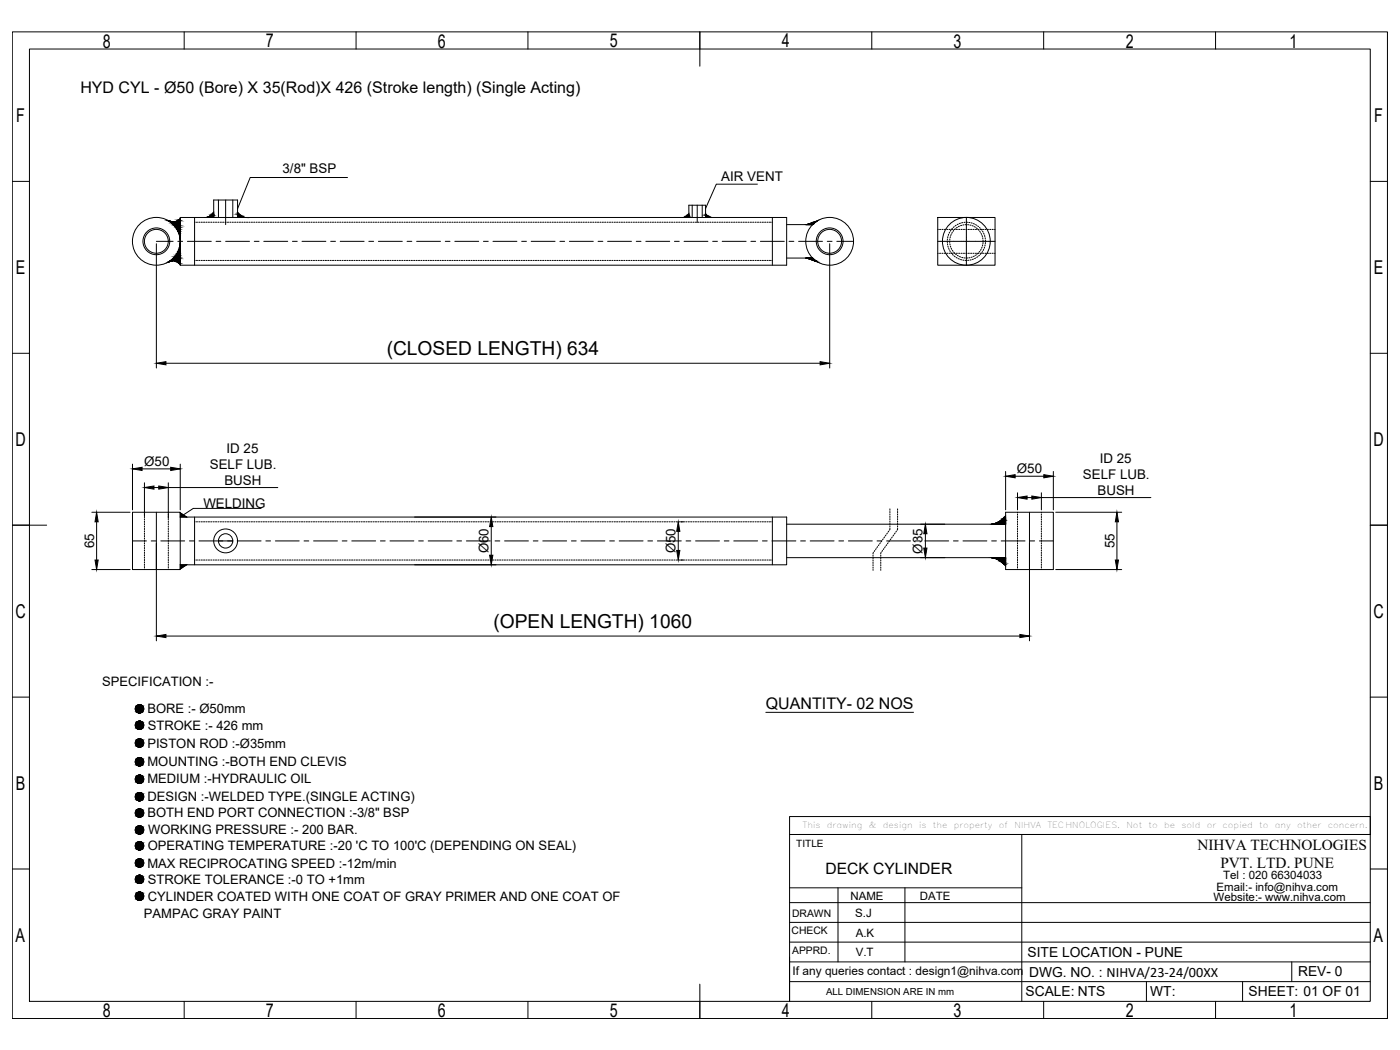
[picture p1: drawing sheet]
<svg xmlns="http://www.w3.org/2000/svg" width="1219mm" height="914mm" viewBox="0 0 1219 914" stroke-linecap="round" stroke-linejoin="round" font-family="sans-serif">
<!-- layer: 0 -->
<g fill="none" stroke="#000" stroke-width=".87">
<path d="M11 28h1197v859h-1197zM160 28v15M310 28v15M460 28v15M609 28v30M759 28v15M909 28v15M1059 28v15M26 43h1167v829h-1167zM11 158h15M303 155h-85l-11 27M1193 158h15"/>
<path d="M190 174v15M196 174v22M203 174v15M603 179v10M607 179v15M612 179v10M660 160h-36l-10 22M157 190l-2 2a8 8 0 0 1-9 0M157 189h528v42h-528zM169 189v42M169 194h1M171 194h1"/>
<path d="M173 194h1M175 194h1M177 194h1M179 194h1M181 194h1M184 194h1M186 194h1M186 185l-3 3-3 1M186 189v-15h21v15M188 194h1M190 194h1M192 194h1"/>
<path d="M194 194h1M196 194h1M198 194h1M200 194h1M202 194h1M204 194h1M206 194h1M207 185l3 3 3 1M208 194h1M211 194h1M213 194h1M215 194h1"/>
<path d="M217 194h1M219 194h1M221 194h1M223 194h1M225 194h1M227 194h1M229 194h1M231 194h1M233 194h1M235 194h2M238 194h1M240 194h1"/>
<path d="M242 194h1M244 194h1M246 194h1M248 194h1M250 194h1M252 194h1M254 194h1M256 194h1M258 194h1M260 194h1M262 194h2M265 194h1"/>
<path d="M267 194h1M269 194h1M271 194h1M273 194h1M275 194h1M277 194h1M279 194h1M281 194h1M283 194h1M285 194h1M287 194h1M290 194h1"/>
<path d="M292 194h1M294 194h1M296 194h1M298 194h1M300 194h1M302 194h1M304 194h1M306 194h1M308 194h1M310 194h1M312 194h1M314 194h1"/>
<path d="M317 194h1M319 194h1M321 194h1M323 194h1M325 194h1M327 194h1M329 194h1M331 194h1M333 194h1M335 194h1M337 194h1M339 194h1"/>
<path d="M341 194h2M344 194h1M346 194h1M348 194h1M350 194h1M352 194h1M354 194h1M356 194h1M358 194h1M360 194h1M362 194h1M364 194h1"/>
<path d="M366 194h1M369 194h1M371 194h1M373 194h1M375 194h1M377 194h1M379 194h1M381 194h1M383 194h1M385 194h1M387 194h1M389 194h1"/>
<path d="M391 194h1M393 194h2M396 194h1M398 194h1M400 194h1M402 194h1M404 194h1M406 194h1M408 194h1M410 194h1M412 194h1M414 194h1"/>
<path d="M416 194h1M418 194h1M421 194h1M423 194h1M425 194h1M427 194h1M429 194h1M431 194h1M433 194h1M435 194h1M437 194h1M439 194h1"/>
<path d="M441 194h1M443 194h1M445 194h2M448 194h1M450 194h1M452 194h1M454 194h1M456 194h1M458 194h1M460 194h1M462 194h1M464 194h1"/>
<path d="M466 194h1M468 194h1M470 194h1M473 194h1M475 194h1M477 194h1M479 194h1M481 194h1M483 194h1M485 194h1M487 194h1M489 194h1"/>
<path d="M491 194h1M493 194h1M495 194h1M497 194h1M500 194h1M502 194h1M504 194h1M506 194h1M508 194h1M510 194h1M512 194h1M514 194h1"/>
<path d="M516 194h1M518 194h1M520 194h1M522 194h1M524 194h2M527 194h1M529 194h1M531 194h1M533 194h1M535 194h1M537 194h1M539 194h1"/>
<path d="M541 194h1M543 194h1M545 194h1M547 194h1M549 194h1M552 194h1M554 194h1M556 194h1M558 194h1M560 194h1M562 194h1M564 194h1"/>
<path d="M566 194h1M568 194h1M570 194h1M572 194h1M574 194h1M576 194h1M579 194h1M581 194h1M583 194h1M585 194h1M587 194h1M589 194h1"/>
<path d="M591 194h1M593 194h1M595 194h1M597 194h1M599 194h1M600 186l-2 2-3 1M600 189v-10h14v10M601 194h1M603 194h2M606 194h1M608 194h1M610 194h1"/>
<path d="M612 194h1M614 194h1M614 186l2 2 3 1M616 194h1M618 194h1M620 194h1M622 194h1M624 194h1M626 194h1M628 194h1M630 194h2M633 194h1"/>
<path d="M635 194h1M637 194h1M639 194h1M641 194h1M643 194h1M645 194h1M647 194h1M649 194h1M651 194h1M653 194h1M655 194h1M658 194h1"/>
<path d="M660 194h1M662 194h1M664 194h1M666 194h1M668 194h1M670 194h1M672 194h1M673 189v42M685 196h23M712 192l-10 4M817 189h50v42h-50zM817 200h.1"/>
<path d="M818 200h1M820 200h1M822 200h1M824 200h1M827 200h1M829 200h1M829 199v1M831 200h1M831 197l-1 1M832 199l-1 1M833 196l-1 1M833 200h1"/>
<path d="M834 198l-1 1M835 195l-1 1M835 200h1M836 197h-1M836 194l-1 1M837 200h1M837 196l-1 1M838 194h-1M839 200h1M839 196h-1M841 194h-2M841 200h1"/>
<path d="M842 196h-1M842 194h1M842 189v42M843 196h1M843 200h1M844 194h1M845 196h1M845 200h1M846 194h1M847 197h1M847 200h1M848 195h1"/>
<path d="M849 197v1M849 200h1M850 196h1M850 199h1M851 197h1M851 200h1M852 200l1 1M853 198l1 1M854 200h1M856 200h1M858 200h1M860 200h1"/>
<path d="M862 200h1M864 200h1M866 200h1M136 210h15M136 212v108M155 210h4M163 210h21M188 210h4M196 210h21M221 210h5M230 210h21M255 210h4"/>
<path d="M263 210h21M288 210h4M296 210h21M321 210h4M330 210h20M354 210h5M363 210h21M388 210h4M396 210h21M421 210h4M429 210h21M454 210h4"/>
<path d="M463 210h20M488 210h4M496 210h21M521 210h4M529 210h21M554 210h4M562 210h21M587 210h5M596 210h20M621 210h4M629 210h21M654 210h4"/>
<path d="M662 210h21M687 210h4M695 210h21M720 210h5M723 212v108M729 210h14M817 210h50M825 210v1M825 212v1M825 208v1M825 206v1M825 214l1 1"/>
<path d="M826 204v1M826 216l1 1M827 202v1M827 218l1 1M827 210v1M827 212v1M827 208v1M828 206l-1 1M828 214v1M828 200v1M828 220l1 1M828 204v1"/>
<path d="M828 216l1 1M829 202v1M829 218l1 1M831 201h-1M831 220v1M853 201l1 1M853 219v1M854 217v1M854 203l1 1M855 205l1 1M855 215v1M856 219l-1 1"/>
<path d="M856 201v1M856 207v1M856 213v1M856 211v1M856 209v1M857 203v1M857 217l-1 1M857 205l1 1M857 215v1M858 213v1M858 207v1M858 211v1"/>
<path d="M858 209v1M146 228l4-1h2l5 3M169 227h1M171 227h1M173 227h1M175 227h1M177 227h1M179 227h1M181 227h1M184 227h1M186 227h1M188 227h1"/>
<path d="M190 227h1M192 227h1M194 227h1M196 227h1M198 227h1M200 227h1M202 227h1M204 227h1M206 227h1M208 227h1M211 227h1M213 227h1"/>
<path d="M215 227h1M217 227h1M219 227h1M221 227h1M223 227h1M225 227h1M227 227h1M229 227h1M231 227h1M233 227h1M235 227h2M238 227h1"/>
<path d="M240 227h1M242 227h1M244 227h1M246 227h1M248 227h1M250 227h1M252 227h1M254 227h1M256 227h1M258 227h1M260 227h1M262 227h2"/>
<path d="M265 227h1M267 227h1M269 227h1M271 227h1M273 227h1M275 227h1M277 227h1M279 227h1M281 227h1M283 227h1M285 227h1M287 227h1"/>
<path d="M290 227h1M292 227h1M294 227h1M296 227h1M298 227h1M300 227h1M302 227h1M304 227h1M306 227h1M308 227h1M310 227h1M312 227h1"/>
<path d="M314 227h1M317 227h1M319 227h1M321 227h1M323 227h1M325 227h1M327 227h1M329 227h1M331 227h1M333 227h1M335 227h1M337 227h1"/>
<path d="M339 227h1M341 227h2M344 227h1M346 227h1M348 227h1M350 227h1M352 227h1M354 227h1M356 227h1M358 227h1M360 227h1M362 227h1"/>
<path d="M364 227h1M366 227h1M369 227h1M371 227h1M373 227h1M375 227h1M377 227h1M379 227h1M381 227h1M383 227h1M385 227h1M387 227h1"/>
<path d="M389 227h1M391 227h1M393 227h2M396 227h1M398 227h1M400 227h1M402 227h1M404 227h1M406 227h1M408 227h1M410 227h1M412 227h1"/>
<path d="M414 227h1M416 227h1M418 227h1M421 227h1M423 227h1M425 227h1M427 227h1M429 227h1M431 227h1M433 227h1M435 227h1M437 227h1"/>
<path d="M439 227h1M441 227h1M443 227h1M445 227h2M448 227h1M450 227h1M452 227h1M454 227h1M456 227h1M458 227h1M460 227h1M462 227h1"/>
<path d="M464 227h1M466 227h1M468 227h1M470 227h1M473 227h1M475 227h1M477 227h1M479 227h1M481 227h1M483 227h1M485 227h1M487 227h1"/>
<path d="M489 227h1M491 227h1M493 227h1M495 227h1M497 227h1M500 227h1M502 227h1M504 227h1M506 227h1M508 227h1M510 227h1M512 227h1"/>
<path d="M514 227h1M516 227h1M518 227h1M520 227h1M522 227h1M524 227h2M527 227h1M529 227h1M531 227h1M533 227h1M535 227h1M537 227h1"/>
<path d="M539 227h1M541 227h1M543 227h1M545 227h1M547 227h1M549 227h1M552 227h1M554 227h1M556 227h1M558 227h1M560 227h1M562 227h1"/>
<path d="M564 227h1M566 227h1M568 227h1M570 227h1M572 227h1M574 227h1M576 227h1M579 227h1M581 227h1M583 227h1M585 227h1M587 227h1"/>
<path d="M589 227h1M591 227h1M593 227h1M595 227h1M597 227h1M599 227h1M601 227h1M603 227h2M606 227h1M608 227h1M610 227h1M612 227h1"/>
<path d="M614 227h1M616 227h1M618 227h1M620 227h1M622 227h1M624 227h1M626 227h1M628 227h1M630 227h2M633 227h1M635 227h1M637 227h1"/>
<path d="M639 227h1M641 227h1M643 227h1M645 227h1M647 227h1M649 227h1M651 227h1M653 227h1M655 227h1M658 227h1M660 227h1M662 227h1"/>
<path d="M664 227h1M666 227h1M668 227h1M670 227h1M672 227h1M685 225h23M702 225l10 3M817 221h.1M818 221h1M820 221h1M822 221h1M824 221h1"/>
<path d="M827 221h1M829 221h1M829 222h1M831 221h1M831 223l1 1M832 221l1 1M833 224l1 1M833 221h1M834 222l1 1M835 225l1 1M835 221h1M836 223l1 1"/>
<path d="M836 226h1M837 221h1M838 224h1M838 227h2M839 221h1M840 225h1M841 227h1M841 221h1M843 225h-1M843 221h1M844 227h-1M845 224l-1 1"/>
<path d="M845 221h1M846 226l-1 1M847 224h-1M847 221h1M848 226h-1M849 223h-1M849 221h1M850 225h-1M850 222h-1M851 224h.1M851 221h1M852 220l-1 1"/>
<path d="M853 222l-1 1M854 221h1M854 221v1M856 221h1M858 221h1M860 221h1M862 221h1M864 221h1M866 221h1M11 308h15M145 316h569M1193 308h15"/>
<path d="M115 404v40M124 408h25M157 404v40M876 411v33M884 415h25M917 411v33M126 420v29M134 425h4M147 420v31M147 425h95M886 429v15M894 433h5"/>
<path d="M907 429v15M907 433h95M11 457h30M80 446h33M84 454v34M126 450v1M126 452v1M126 454v1M126 456v1M126 458v1M136 446v112M147 452v1"/>
<path d="M147 454v1M147 456v1M147 458v1M157 450h528v42h-528M157 450v-4h-42v50h42v-4M157 450v42M157 447l6 3M169 450v42M169 454h1M171 454h1M173 454h1M175 454h1"/>
<path d="M177 454h1M179 454h1M181 454h1M184 454h1M186 454h1M188 454h1M190 454h1M192 454h1M194 454h1M196 454h1M198 454h1M200 454h1"/>
<path d="M202 454h1M204 454h1M206 454h1M208 454h1M211 454h1M213 454h1M215 454h1M217 454h1M219 454h1M221 454h1M223 454h1M225 454h1"/>
<path d="M227 454h1M227 443h-59l-8 5M229 454h1M231 454h1M233 454h1M235 454h2M238 454h1M240 454h1M242 454h1M244 454h1M246 454h1M248 454h1"/>
<path d="M250 454h1M252 454h1M254 454h1M256 454h1M258 454h1M260 454h1M262 454h2M265 454h1M267 454h1M269 454h1M271 454h1M273 454h1"/>
<path d="M275 454h1M277 454h1M279 454h1M281 454h1M283 454h1M285 454h1M287 454h1M290 454h1M292 454h1M294 454h1M296 454h1M298 454h1"/>
<path d="M300 454h1M302 454h1M304 454h1M306 454h1M308 454h1M310 454h1M312 454h1M314 454h1M317 454h1M319 454h1M321 454h1M323 454h1"/>
<path d="M325 454h1M327 454h1M329 454h1M331 454h1M333 454h1M335 454h1M337 454h1M339 454h1M341 454h2M344 454h1M346 454h1M348 454h1"/>
<path d="M350 454h1M352 454h1M354 454h1M356 454h1M358 454h1M360 454h1M362 454h1M364 454h1M366 454h1M369 454h1M371 454h1M373 454h1"/>
<path d="M375 454h1M377 454h1M379 454h1M381 454h1M383 454h1M385 454h1M387 454h1M389 454h1M391 454h1M393 454h2M396 454h1M398 454h1"/>
<path d="M400 454h1M402 454h1M404 454h1M406 454h1M408 454h1M410 454h1M412 454h1M414 454h1M416 454h1M418 454h1M421 454h1M423 454h1"/>
<path d="M425 454h1M427 454h1M428 459v25M429 454h1M431 454h1M433 454h1M435 454h1M437 454h1M439 454h1M441 454h1M443 454h1M445 454h2"/>
<path d="M448 454h1M450 454h1M452 454h1M454 454h1M456 454h1M458 454h1M460 454h1M462 454h1M464 454h1M466 454h1M468 454h1M470 454h1"/>
<path d="M473 454h1M475 454h1M477 454h1M479 454h1M481 454h1M483 454h1M485 454h1M487 454h1M489 454h1M491 454h1M493 454h1M495 454h1"/>
<path d="M497 454h1M500 454h1M502 454h1M504 454h1M506 454h1M508 454h1M510 454h1M512 454h1M514 454h1M516 454h1M518 454h1M520 454h1"/>
<path d="M522 454h1M524 454h2M527 454h1M529 454h1M531 454h1M533 454h1M535 454h1M537 454h1M539 454h1M541 454h1M543 454h1M545 454h1"/>
<path d="M547 454h1M549 454h1M552 454h1M554 454h1M556 454h1M558 454h1M560 454h1M562 454h1M564 454h1M566 454h1M568 454h1M570 454h1"/>
<path d="M572 454h1M574 454h1M576 454h1M579 454h1M581 454h1M583 454h1M585 454h1M587 454h1M589 454h1M591 454h1M593 454h2M595 454h1"/>
<path d="M597 454h1M599 454h1M601 454h1M603 454h2M606 454h1M608 454h1M610 454h1M612 454h1M614 454h1M616 454h1M618 454h1M620 454h1"/>
<path d="M622 454h1M624 454h1M626 454h1M628 454h1M630 454h2M633 454h1M635 454h1M637 454h1M639 454h1M641 454h1M643 454h1M645 454h1"/>
<path d="M647 454h1M649 454h1M651 454h1M653 454h1M655 454h1M658 454h1M660 454h1M662 454h1M664 454h1M666 454h1M668 454h1M670 454h1"/>
<path d="M672 454h1M673 450v42M685 457h191M775 460v2M775 443v1M775 445v1M775 447v2M775 450v1M775 452v1M775 454v1M775 456v1M775 458v1"/>
<path d="M782 460l-1 2M782 443v1M782 445v1M782 447v2M782 450v1M782 452v1M782 454v1M782 456v1M782 458v1M876 446h41v50h-41zM876 449l-6 5-3 2-4 1M886 446v1"/>
<path d="M886 448v1M886 450v1M886 452v1M886 454v1M886 456v1M886 458v1M897 446v112M907 446v1M907 448v1M907 450v1M907 452v1M907 454v1"/>
<path d="M907 456v1M907 458v1M919 446h58M973 454v34M1193 457h15M115 471h13M126 460v1M126 462v1M126 464v1M126 466v1M126 468v2M126 471v1"/>
<path d="M126 473v1M126 475v1M126 477v1M126 479v1M132 471h4M140 471h21M147 460v1M147 462v1M147 464v1M147 466v1M147 468v2M147 471v1"/>
<path d="M147 473v1M147 475v1M147 477v1M147 479v1M165 471h4M173 471h30M207 471h20M232 471h4M240 471h21M265 471h4M273 471h21M298 471h4"/>
<path d="M306 471h21M331 471h4M340 471h20M365 471h4M373 471h21M398 471h4M406 471h21M431 471h4M439 471h21M464 471h5M473 471h20M498 471h4"/>
<path d="M506 471h21M531 471h4M539 471h21M564 471h4M573 471h20M591 463v16M597 471h5M606 471h21M631 471h4M639 471h21M664 471h4M672 471h21"/>
<path d="M697 471h4M706 471h20M730 471h5M739 471h21M762 479l-1 1M763 478l-1 1M764 471h4M764 476v1M765 474v1M767 473l-1 1M768 471l-1 1M769 479l-1 1"/>
<path d="M769 469v1M770 478l-1 1M770 468h.1M771 476l-1 1M772 466l-1 1M772 471h21M772 474v1M773 464l-1 1M773 473v1M774 463h-1M775 471l-1 1M776 469l-1 1"/>
<path d="M777 468h-1M778 466v1M780 464l-1 1M781 463h-1M797 471h4M805 471h21M806 465v12M830 471h4M839 471h20M864 471h4M872 471h21M886 460v1"/>
<path d="M886 462v1M886 464v1M886 466v1M886 468v2M886 471v1M886 473v1M886 475v1M886 477v1M886 479v1M897 471h4M905 471h12M907 460v1"/>
<path d="M907 462v1M907 464v1M907 466v1M907 468v2M907 471v1M907 473v1M907 475v1M907 477v1M907 479v1M80 496h33M126 481v1M126 483v1"/>
<path d="M126 485v1M126 487v1M126 489v1M126 491v1M126 493v1M126 495v1M147 481v1M147 483v1M147 485v1M147 487v1M147 489v1M147 491v1"/>
<path d="M147 493v1M147 495v1M163 492l-6 3M169 488h1M171 488h1M173 488h1M175 488h1M177 488h1M179 488h1M181 488h1M184 488h1M186 488h1"/>
<path d="M188 488h1M190 488h1M192 488h1M194 488h1M196 488h1M198 488h1M200 488h1M202 488h1M204 488h1M206 488h1M208 488h1M211 488h1"/>
<path d="M213 488h1M215 488h1M217 488h1M219 488h1M221 488h1M223 488h1M225 488h1M227 488h1M229 488h1M231 488h1M233 488h1M235 488h2"/>
<path d="M238 488h1M240 488h1M242 488h1M244 488h1M246 488h1M248 488h1M250 488h1M252 488h1M254 488h1M256 488h1M258 488h1M260 488h1"/>
<path d="M262 488h2M265 488h1M267 488h1M269 488h1M271 488h1M273 488h1M275 488h1M277 488h1M279 488h1M281 488h1M283 488h1M285 488h1"/>
<path d="M287 488h1M290 488h1M292 488h1M294 488h1M296 488h1M298 488h1M300 488h1M302 488h1M304 488h1M306 488h1M308 488h1M310 488h1"/>
<path d="M312 488h1M314 488h1M317 488h1M319 488h1M321 488h1M323 488h1M325 488h1M327 488h1M329 488h1M331 488h1M333 488h1M335 488h1"/>
<path d="M337 488h1M339 488h1M341 488h2M344 488h1M346 488h1M348 488h1M350 488h1M352 488h1M354 488h1M356 488h1M358 488h1M360 488h1"/>
<path d="M361 492h71M362 488h1M364 488h1M366 488h1M369 488h1M371 488h1M373 488h1M375 488h1M377 488h1M379 488h1M381 488h1M383 488h1"/>
<path d="M385 488h1M387 488h1M389 488h1M391 488h1M393 488h2M396 488h1M398 488h1M400 488h1M402 488h1M404 488h1M406 488h1M408 488h1"/>
<path d="M410 488h1M412 488h1M414 488h1M416 488h1M418 488h1M421 488h1M423 488h1M425 488h1M427 488h1M429 488h1M431 488h1M433 488h1"/>
<path d="M435 488h1M437 488h1M439 488h1M441 488h1M443 488h1M445 488h2M448 488h1M450 488h1M452 488h1M454 488h1M456 488h1M458 488h1"/>
<path d="M460 488h1M462 488h1M464 488h1M466 488h1M468 488h1M470 488h1M473 488h1M475 488h1M477 488h1M479 488h1M481 488h1M483 488h1"/>
<path d="M485 488h1M487 488h1M489 488h1M491 488h1M493 488h1M495 488h1M497 488h1M500 488h1M502 488h1M504 488h1M506 488h1M508 488h1"/>
<path d="M510 488h1M512 488h1M514 488h1M516 488h1M518 488h1M520 488h1M522 488h1M524 488h2M527 488h1M529 488h1M531 488h1M533 488h1"/>
<path d="M535 488h1M537 488h1M539 488h1M541 488h1M543 488h1M545 488h1M547 488h1M549 488h1M552 488h1M554 488h1M556 488h1M558 488h1"/>
<path d="M560 488h1M562 488h1M564 488h1M566 488h1M568 488h1M570 488h1M572 488h1M574 488h1M576 488h1M579 488h1M581 488h1M583 488h1"/>
<path d="M585 488h1M587 488h1M589 488h1M591 488h1M593 488h2M595 488h1M597 488h1M599 488h1M601 488h1M603 488h2M606 488h1M608 488h1"/>
<path d="M610 488h1M612 488h1M614 488h1M616 488h1M618 488h1M620 488h1M622 488h1M624 488h1M626 488h1M628 488h1M630 488h2M633 488h1"/>
<path d="M635 488h1M637 488h1M639 488h1M641 488h1M643 488h1M645 488h1M647 488h1M649 488h1M651 488h1M653 488h1M655 488h1M658 488h1"/>
<path d="M660 488h1M662 488h1M664 488h1M666 488h1M668 488h1M670 488h1M672 488h1M685 486h191M760 483v1M760 486v1M760 488v1M760 490v1"/>
<path d="M760 492v1M760 494v1M760 496v1M761 481l-1 1M767 483v1M767 486v1M767 488v1M767 490v1M767 492v1M767 494v1M767 496v1M767 481v1"/>
<path d="M863 486l6 1 7 6M886 481v1M886 483v1M886 485v1M886 487v1M886 489v1M886 491v1M886 493v1M886 495v1M907 481v1M907 483v1M907 485v1"/>
<path d="M907 487v1M907 489v1M907 491v1M907 493v1M907 495v1M919 496h58M145 554h743M11 607h15M1193 607h15M667 620h129M688 711h505v16h-505zM688 727v145"/>
<path d="M696 727h497M890 727v145M11 757h15M1193 757h15M688 773h202M730 773v65M788 773v65M688 786h505M688 803h505M688 838h505M688 820h505M1125 838v17"/>
<path d="M609 857v30M688 855h505M998 855v17M1082 855v17M160 872v15M310 872v15M460 872v15M759 872v15M909 872v15M1059 872v15"/>
<circle cx="136" cy="210" r="21"/>
<circle cx="136" cy="210" r="12"/>
<circle cx="136" cy="210" r="10"/>
<circle cx="723" cy="210" r="21"/>
<circle cx="723" cy="210" r="12"/>
<circle cx="723" cy="210" r="10"/>
<circle cx="842" cy="210" r="21"/>
<circle cx="196" cy="471" r="10"/>
<circle cx="196" cy="471" r="6"/>
<circle cx="121" cy="617" r="4"/>
<circle cx="121" cy="632" r="4"/>
<circle cx="121" cy="647" r="4"/>
<circle cx="121" cy="679" r="4"/>
<circle cx="121" cy="663" r="4"/>
<circle cx="121" cy="694" r="4"/>
<circle cx="121" cy="708" r="4"/>
<circle cx="121" cy="723" r="4"/>
<circle cx="121" cy="737" r="4"/>
<circle cx="121" cy="752" r="4"/>
<circle cx="121" cy="766" r="4"/>
<circle cx="121" cy="780" r="4"/>
</g>
<g fill="#000" stroke="#000" stroke-width=".87">
<path d="M146 192h1zM152 193h5zM156 191l1-1v1zM186 185v1h-1zM207 185v1zM600 186v1zM600 187h-1zM614 186l1 1zM710 193l2-1zM157 206v2zM157 210v2zM155 229h2z"/>
<path d="M709 227h2zM136 316l9-1v3zM714 315l9 1-9 2zM115 408l9-1v3zM149 407l8 1-8 2zM876 415l8-2v3zM909 413l8 2-8 1zM126 425l8-2v3zM138 423l9 2-9 1zM886 433l8-1v3zM899 432l8 1-8 2zM84 446l1 8h-2z"/>
<path d="M157 447l6 3h-6zM428 450l1 9h-3zM876 449v2h-2zM973 446l1 8h-3zM591 454l1 9h-3zM589 479h3l-1 9zM806 457l1 8h-3zM804 477h3l-1 9zM83 488h2l-1 8zM157 492h6l-6 3zM426 484h3l-1 8zM873 490h3v2z"/>
<path d="M971 488h3l-1 8zM136 554l9-1v2zM888 553l9 1-9 1z"/>
<path d="M147 192h1zM147 192h1z"/>
<path d="M147 192l2 1zM147 192l2 1z"/>
<path d="M148 193h1zM148 193h1z"/>
<path d="M148 193h2zM148 193h2z"/>
<path d="M148 193h3zM148 193h3z"/>
<path d="M148 193h3zM148 193h3z"/>
<path d="M156 191l1 1zM155 192l1-1 1 1z"/>
<path d="M155 192h2zM155 192h2z"/>
<path d="M155 192l2 1zM154 193h3z"/>
<path d="M154 193h3zM153 193h4z"/>
<path d="M153 193h4zM153 193h4z"/>
<path d="M153 193h4zM152 193h5zM151 193h6z"/>
<path d="M148 193l9 1v-1zM148 193l9 1h-8z"/>
<path d="M149 194l8 1v-1zM149 194l8 1h-6z"/>
<path d="M151 195l6 2v-2zM151 195l6 2h-5z"/>
<path d="M152 197l5 1v-1zM152 197l5 1h-4z"/>
<path d="M153 198l4 2v-2zM153 198l4 2h-3z"/>
<path d="M154 200l3 1v-1zM154 200l3 1h-2z"/>
<path d="M185 186h1zM185 186h1h-1z"/>
<path d="M185 186l1 1v-1zM184 187l1-1 1 1z"/>
<path d="M184 187l2 1v-1zM183 188l1-1 2 1z"/>
<path d="M183 188h3zM182 188h1h3z"/>
<path d="M182 188l4 1v-1zM182 189v-1l4 1z"/>
<path d="M182 189h4zM181 189h5z"/>
<path d="M181 189h5zM180 189h6z"/>
<path d="M207 186h1zM207 186h1h-1z"/>
<path d="M207 186l2 1zM207 186l2 1h-2z"/>
<path d="M207 187l3 1-1-1zM207 187l3 1h-3z"/>
<path d="M207 188h4zM207 188h4h-4z"/>
<path d="M207 188l4 1zM207 188l4 1h-4z"/>
<path d="M207 189h5zM207 189h5z"/>
<path d="M207 189h6zM207 189h6z"/>
<path d="M599 187l1 1zM599 188v-1l1 1z"/>
<path d="M599 188h1zM598 188h1h1z"/>
<path d="M598 188l2 1zM597 189h3z"/>
<path d="M597 189h3zM597 189h3z"/>
<path d="M597 189h3zM596 189h4z"/>
<path d="M596 189h4zM595 189h5z"/>
<path d="M614 187h1zM614 187h1h-1z"/>
<path d="M614 187l2 1zM614 187l2 1h-2z"/>
<path d="M614 188h2zM614 188h2h-2z"/>
<path d="M614 188l3 1zM614 188l3 1z"/>
<path d="M614 189h4zM614 189h4z"/>
<path d="M614 189h4zM614 189h4z"/>
<path d="M614 189h5zM614 189h5z"/>
<path d="M702 196h6zM702 196h6z"/>
<path d="M703 195h5zM702 196h6z"/>
<path d="M704 195h4zM703 195h5z"/>
<path d="M706 195h3zM704 195h4z"/>
<path d="M706 194h3zM706 195h3z"/>
<path d="M707 194h2zM706 194h3z"/>
<path d="M709 193v1l2-1zM707 194l2-1v1z"/>
<path d="M710 193h1zM709 193h2z"/>
<path d="M157 206v2zM157 208v2z"/>
<path d="M155 201l2 2v-2zM155 201l2 2h-1z"/>
<path d="M156 203l1 2v-2zM156 203l1 2h-1z"/>
<path d="M156 205l1 1v-1zM156 205l1 1z"/>
<path d="M157 212v2zM157 212v2z"/>
<path d="M157 214v2zM157 214v2h-1z"/>
<path d="M156 216l1 1v-1zM156 216l1 1h-1z"/>
<path d="M156 217l1 2v-2zM156 217l1 2h-2z"/>
<path d="M155 219l2 2v-2zM155 219l2 2h-3z"/>
<path d="M146 228h2zM146 228h1z"/>
<path d="M148 227h1zM147 228l1-1z"/>
<path d="M148 227h1zM148 227h1z"/>
<path d="M148 227h2zM148 227h1z"/>
<path d="M148 227h3zM148 227h2z"/>
<path d="M148 227h3zM148 227h3z"/>
<path d="M155 229h2zM156 229h1v1z"/>
<path d="M154 221l3 1v-1zM154 221l3 1h-4z"/>
<path d="M153 222l4 2v-2zM153 222l4 2h-5z"/>
<path d="M152 224l5 1v-1zM152 224l5 1h-6z"/>
<path d="M151 225l6 1v-1zM149 226l2-1 6 1z"/>
<path d="M149 226l8 1v-1zM148 227l1-1 8 1z"/>
<path d="M151 227h6zM151 227h6z"/>
<path d="M152 227h5zM152 227h5z"/>
<path d="M153 227l4 1zM153 227l4 1z"/>
<path d="M153 228h4zM153 228h4z"/>
<path d="M154 228h3zM154 228h3z"/>
<path d="M155 228l2 1v-1zM155 228l2 1z"/>
<path d="M702 225h6zM702 225h6z"/>
<path d="M702 225h6zM702 225h6z"/>
<path d="M703 225h5zM703 225h5z"/>
<path d="M704 225l5 1zM704 225l5 1z"/>
<path d="M706 226h3zM706 226h3z"/>
<path d="M706 226h3zM706 226h3z"/>
<path d="M707 226l4 1-2-1zM707 226l4 1z"/>
<path d="M709 227h2zM710 227l2 1z"/>
<path d="M874 451l2 1v-1zM873 452l1-1 2 1z"/>
<path d="M873 452l3 1v-1zM872 453l1-1 3 1z"/>
<path d="M872 453l4 1v-1zM871 454l1-1 4 1z"/>
<path d="M871 454h5zM870 454h1h5z"/>
<path d="M870 454l6 1v-1zM869 455l1-1 6 1z"/>
<path d="M869 455h7zM868 455h1h7z"/>
<path d="M868 455h8zM868 455h8z"/>
<path d="M868 455l8 1zM867 456h9z"/>
<path d="M867 456h9zM866 456h10z"/>
<path d="M866 456h10zM865 456h11z"/>
<path d="M865 456h11zM864 456h12z"/>
<path d="M864 456l12 1zM863 457h13z"/>
<path d="M873 490l1 2h2zM874 492h2v1z"/>
<path d="M863 486h13zM863 486h13z"/>
<path d="M864 486h12zM864 486h12z"/>
<path d="M865 486h11zM865 486h11z"/>
<path d="M866 486h10zM866 486h10z"/>
<path d="M867 486l9 1zM867 486l9 1z"/>
<path d="M868 487h8zM868 487h8z"/>
<path d="M868 487h8zM868 487h8z"/>
<path d="M869 487l7 1v-1zM869 487l7 1h-6z"/>
<path d="M870 488l6 1v-1zM870 488l6 1h-5z"/>
<path d="M871 489h5zM871 489h5h-4z"/>
<path d="M872 489l4 1v-1zM872 489l4 1h-3z"/>
<path d="M121 614h1zM121 614h1z"/>
<path d="M121 614h2zM120 614h3z"/>
<path d="M120 614h4zM119 614h5z"/>
<path d="M119 614l5 1zM119 614l5 1h-5z"/>
<path d="M119 615h6h-1zM119 615h6h-7z"/>
<path d="M119 620h5zM119 620h5z"/>
<path d="M118 615l7 1v-1zM118 615l7 1h-7z"/>
<path d="M118 619l6 1 1-1zM118 619l6 1h-5z"/>
<path d="M118 616l7 1v-1zM118 616l7 1h-7z"/>
<path d="M118 619h7zM118 619h7h-7z"/>
<path d="M118 617h7zM118 617h7h-7z"/>
<path d="M118 618l7 1v-1zM118 618l7 1h-7z"/>
<path d="M118 617l7 1v-1zM118 617l7 1h-7z"/>
<path d="M121 628h1zM121 628h1z"/>
<path d="M121 621h1zM121 621h1z"/>
<path d="M121 628h2zM120 628h3z"/>
<path d="M121 635h1zM121 635h1z"/>
<path d="M120 621h3zM120 621h2z"/>
<path d="M120 628l4 1zM119 629h5z"/>
<path d="M120 635h3zM120 635h2z"/>
<path d="M119 620h5zM119 620l4 1z"/>
<path d="M119 629h5zM119 629h5h-5z"/>
<path d="M119 634h5zM119 634l4 1z"/>
<path d="M119 629l6 1-1-1zM119 629l6 1h-7z"/>
<path d="M119 634h5zM119 634h5z"/>
<path d="M118 630h7zM118 630h7h-7z"/>
<path d="M118 634h6h1zM118 634h6h-5z"/>
<path d="M118 630l7 1v-1zM118 630l7 1h-7z"/>
<path d="M118 633l7 1v-1zM118 633l7 1h-7z"/>
<path d="M118 631l7 1v-1zM118 631l7 1h-7z"/>
<path d="M118 632l7 1v-1zM118 632l7 1h-7z"/>
<path d="M118 632h7zM118 632h7h-7z"/>
<path d="M121 643l1 1zM121 644h1z"/>
<path d="M121 660h1zM121 660h1z"/>
<path d="M121 644h2zM120 644h3z"/>
<path d="M121 651h1zM121 651h1z"/>
<path d="M121 660h2zM120 660h3z"/>
<path d="M120 644h4zM119 644h5z"/>
<path d="M120 650h3zM120 650l2 1z"/>
<path d="M119 644l5 1zM119 645h5z"/>
<path d="M119 650h5zM119 650h4z"/>
<path d="M119 645h6h-1zM119 645h6h-7z"/>
<path d="M119 650h5zM119 650h5z"/>
<path d="M118 645l7 1v-1zM118 645l7 1h-7z"/>
<path d="M118 649l6 1 1-1zM118 649l6 1h-5z"/>
<path d="M118 646h7zM118 646h7h-7z"/>
<path d="M118 648l7 1v-1zM118 648l7 1h-7z"/>
<path d="M118 646l7 1v-1zM118 646l7 1h-7z"/>
<path d="M118 648h7zM118 648h7h-7z"/>
<path d="M118 647l7 1v-1zM118 647l7 1h-7z"/>
<path d="M121 675h1zM121 675h1z"/>
<path d="M121 667h1zM121 667h1z"/>
<path d="M121 675h2zM120 675h3z"/>
<path d="M120 660l4 1zM119 661h5z"/>
<path d="M120 667h3zM120 667h2z"/>
<path d="M120 675l4 1zM119 676h5z"/>
<path d="M119 661h5zM119 661h5h-5z"/>
<path d="M119 666h5zM119 666l4 1z"/>
<path d="M119 676h5zM119 676h5h-5z"/>
<path d="M119 661l6 1-1-1zM119 661l6 1h-7z"/>
<path d="M119 666h5zM119 666h5z"/>
<path d="M119 676l6 1-1-1zM119 676l6 1h-7z"/>
<path d="M118 662h7zM118 662h7h-7z"/>
<path d="M118 665l6 1 1-1zM118 665l6 1h-5z"/>
<path d="M118 677h7zM118 677h7h-7z"/>
<path d="M118 662l7 1v-1zM118 662l7 1h-7z"/>
<path d="M118 665h7zM118 665h7h-7z"/>
<path d="M118 677l7 1v-1zM118 677l7 1h-7z"/>
<path d="M118 680h7zM118 680h7h-7z"/>
<path d="M118 663h7zM118 663h7h-7z"/>
<path d="M118 664l7 1v-1zM118 664l7 1h-7z"/>
<path d="M118 678l7 1v-1zM118 678l7 1h-7z"/>
<path d="M118 679l7 1v-1zM118 679l7 1h-7z"/>
<path d="M118 663l7 1v-1zM118 663l7 1h-7z"/>
<path d="M118 679h7zM118 679h7h-7z"/>
<path d="M121 690h1zM121 690h1z"/>
<path d="M121 682h1zM121 682h1z"/>
<path d="M121 690l2 1zM120 691h3z"/>
<path d="M121 697h1zM121 697h1z"/>
<path d="M120 682h3zM120 682h2z"/>
<path d="M120 691h4zM119 691h5z"/>
<path d="M120 697h3zM120 697h2z"/>
<path d="M119 682h5zM119 682h4z"/>
<path d="M119 691h5zM119 691h5z"/>
<path d="M119 697h5zM119 697h4z"/>
<path d="M119 681l5 1v-1zM119 681l5 1z"/>
<path d="M119 691l6 1-1-1zM119 691l6 1h-7z"/>
<path d="M119 696l5 1v-1zM119 696l5 1z"/>
<path d="M118 680l6 1 1-1zM118 680l6 1h-5z"/>
<path d="M118 692l7 1v-1zM118 692l7 1h-7z"/>
<path d="M118 696h6h1zM118 696h6h-5z"/>
<path d="M118 693h7zM118 693h7h-7z"/>
<path d="M118 695l7 1v-1zM118 695l7 1h-7z"/>
<path d="M118 693l7 1v-1zM118 693l7 1h-7z"/>
<path d="M118 695h7zM118 695h7h-7z"/>
<path d="M118 694l7 1v-1zM118 694l7 1h-7z"/>
<path d="M121 704l1 1zM121 705h1z"/>
<path d="M121 719h1zM121 719h1z"/>
<path d="M121 705h2zM120 705h3z"/>
<path d="M121 712h1zM121 712h1z"/>
<path d="M121 719l2 1zM120 720h3z"/>
<path d="M120 705h4zM119 705h5z"/>
<path d="M120 711h3zM120 711l2 1z"/>
<path d="M120 720h4zM119 720h5z"/>
<path d="M119 705l5 1zM119 706v-1l5 1z"/>
<path d="M119 711h5zM119 711h4z"/>
<path d="M119 720h5zM119 720h5h-5z"/>
<path d="M119 706h6h-1zM119 706h6h-7z"/>
<path d="M119 710l5 1v-1zM119 710l5 1z"/>
<path d="M118 706l7 1v-1zM118 706l7 1h-7z"/>
<path d="M118 710h6h1zM118 710h6h-5z"/>
<path d="M118 707h7zM118 707h7h-7z"/>
<path d="M118 709l7 1v-1zM118 709l7 1h-7z"/>
<path d="M118 707l7 1v-1zM118 707l7 1h-7z"/>
<path d="M118 709h7zM118 709h7h-7z"/>
<path d="M118 708l7 1v-1zM118 708l7 1h-7z"/>
<path d="M121 733h1zM121 733h1z"/>
<path d="M121 726h1zM121 726h1z"/>
<path d="M121 733h2zM120 733h3z"/>
<path d="M120 726h3zM120 726h2z"/>
<path d="M120 733l4 1zM119 734h5z"/>
<path d="M120 740h3zM120 740h2z"/>
<path d="M119 726h5zM119 726h4z"/>
<path d="M119 734h5zM119 734h5z"/>
<path d="M119 740h5zM119 740h4z"/>
<path d="M119 720l6 1-1-1zM119 720l6 1h-7z"/>
<path d="M119 725l5 1v-1zM119 725l5 1z"/>
<path d="M119 734l6 1-1-1zM119 734l6 1h-7z"/>
<path d="M119 739l5 1v-1zM119 739l5 1z"/>
<path d="M118 721h7zM118 721h7h-7z"/>
<path d="M118 725h6h1zM118 725h6h-5z"/>
<path d="M118 735h7zM118 735h7h-7z"/>
<path d="M118 738l6 1 1-1zM118 738l6 1h-5z"/>
<path d="M118 721l7 1v-1zM118 721l7 1h-7z"/>
<path d="M118 724l7 1v-1zM118 724l7 1h-7z"/>
<path d="M118 735l7 1v-1zM118 735l7 1h-7z"/>
<path d="M118 738h7zM118 738h7h-7z"/>
<path d="M118 722l7 1v-1zM118 722l7 1h-7z"/>
<path d="M118 723l7 1v-1zM118 723l7 1h-7z"/>
<path d="M118 736l7 1v-1zM118 736l7 1h-7z"/>
<path d="M118 737l7 1v-1zM118 737l7 1h-7z"/>
<path d="M118 723h7zM118 723h7h-7z"/>
<path d="M118 737h7zM118 737h7h-7z"/>
<path d="M121 748h1zM121 748h1z"/>
<path d="M121 740h1zM121 740h1z"/>
<path d="M121 748h2zM120 748h3z"/>
<path d="M121 755h1zM121 755h1z"/>
<path d="M120 748l4 1zM119 749h5z"/>
<path d="M120 755h3zM120 755h2z"/>
<path d="M119 749h5zM119 749h5z"/>
<path d="M119 754h5zM119 754l4 1z"/>
<path d="M119 749l6 1-1-1zM119 749l6 1h-7z"/>
<path d="M119 754h5zM119 754h5z"/>
<path d="M118 750h7zM118 750h7h-7z"/>
<path d="M118 753l6 1 1-1zM118 753l6 1h-5z"/>
<path d="M118 750l7 1v-1zM118 750l7 1h-7z"/>
<path d="M118 753h7zM118 753h7h-7z"/>
<path d="M118 751l7 1v-1zM118 751l7 1h-7z"/>
<path d="M118 752l7 1v-1zM118 752l7 1h-7z"/>
<path d="M118 752h7zM118 752h7h-7z"/>
<path d="M121 762h1zM121 762h1z"/>
<path d="M121 777h1zM121 777h1z"/>
<path d="M121 762l2 1zM120 763h3z"/>
<path d="M121 769h1zM121 769h1z"/>
<path d="M121 777h2zM120 777h3z"/>
<path d="M120 763h4zM119 763h5z"/>
<path d="M120 769h3zM120 769h2z"/>
<path d="M120 777l4 1zM119 778h5z"/>
<path d="M119 763h5zM119 763h5h-5z"/>
<path d="M119 769h5zM119 769h4z"/>
<path d="M119 778h5zM119 778h5z"/>
<path d="M119 763l6 1-1-1zM119 763l6 1h-7z"/>
<path d="M119 768l5 1v-1zM119 768l5 1z"/>
<path d="M119 778l6 1-1-1zM119 778l6 1h-7z"/>
<path d="M118 764h7zM118 764h7h-7z"/>
<path d="M118 768h6h1zM118 768h6h-5z"/>
<path d="M118 779h7zM118 779h7h-7z"/>
<path d="M118 764l7 1v-1zM118 764l7 1h-7z"/>
<path d="M118 767l7 1v-1zM118 767l7 1h-7z"/>
<path d="M118 779l7 1v-1zM118 779l7 1h-7z"/>
<path d="M118 765l7 1v-1zM118 765l7 1h-7z"/>
<path d="M118 766l7 1v-1zM118 766l7 1h-7z"/>
<path d="M118 780h7zM118 780h7h-7z"/>
<path d="M118 766h7zM118 766h7h-7z"/>
<path d="M121 784h1zM121 784h1z"/>
<path d="M120 784h3zM120 784h2z"/>
<path d="M119 783h5zM119 783l4 1z"/>
<path d="M119 783h5zM119 783h5z"/>
<path d="M118 782l6 1 1-1zM118 782l6 1h-5z"/>
<path d="M118 782h7zM118 782h7h-7z"/>
<path d="M118 781l7 1v-1zM118 781l7 1h-7z"/>
<path d="M118 780l7 1v-1zM118 780l7 1h-7z"/>
</g>
<g font-size="16.7">
<text x="337" y="309">(CLOSED LENGTH) 634</text>
<text x="430" y="547">(OPEN LENGTH) 1060</text>
</g>
<g font-size="16.6">
<text x="89" y="41">8</text>
<text x="232" y="41">7</text>
<text x="381" y="41">6</text>
<text x="531" y="41">5</text>
<text x="681" y="41">4</text>
<text x="830" y="41">3</text>
<text x="980" y="41">2</text>
<text x="1123" y="41">1</text>
<text x="14" y="106">F</text>
<text x="1197" y="106">F</text>
<text x="14" y="239">E</text>
<text x="1196" y="239">E</text>
<text x="13" y="388">D</text>
<text x="1196" y="388">D</text>
<text x="13" y="539">C</text>
<text x="1196" y="539">C</text>
<text x="14" y="688">B</text>
<text x="1196" y="688">B</text>
<text x="14" y="821">A</text>
<text x="1196" y="821">A</text>
<text x="89" y="885">8</text>
<text x="232" y="885">7</text>
<text x="381" y="885">6</text>
<text x="531" y="885">5</text>
<text x="681" y="885">4</text>
<text x="830" y="885">3</text>
<text x="980" y="885">2</text>
<text x="1123" y="885">1</text>
</g>
<g font-size="13.9">
<text x="70" y="81">HYD CYL - Ø50 (Bore) X 35(Rod)X 426 (Stroke length) (Single Acting)</text>
<text x="667" y="617">QUANTITY- 02 NOS</text>
</g>
<text font-size="13.6" x="719" y="761">DECK CYLINDER</text>
<g font-size="13.3">
<text x="1043" y="741">NIHVA TECHNOLOGIES</text>
<text x="1063" y="756">PVT. LTD. PUNE</text>
</g>
<g font-size="12">
<text x="895" y="833">SITE LOCATION - PUNE</text>
<text x="896" y="850">DWG. NO. : NIHVA/23-24/00XX</text>
<text x="1130" y="850">REV- 0</text>
<text x="893" y="868">SCALE: NTS</text>
<text x="1002" y="867">WT:</text>
<text x="1087" y="868">SHEET: 01 OF 01</text>
</g>
<g font-size="11.6">
<text x="246" y="151">3/8&quot; BSP</text>
<text x="628" y="158">AIR VENT</text>
<text x="197" y="394">ID 25</text>
<text x="126" y="406">Ø50</text>
<text x="958" y="403">ID 25</text>
<text x="183" y="408">SELF LUB.</text>
<text x="886" y="412">Ø50</text>
<text x="943" y="417">SELF LUB.</text>
<text x="195" y="422">BUSH</text>
<text x="956" y="431">BUSH</text>
<text x="177" y="442">WELDING</text>
<text x="82" y="478" transform="rotate(-90 82 478)">65</text>
<text x="970" y="478" transform="rotate(-90 970 478)">55</text>
<text x="425" y="482" transform="rotate(-90 425 482)">Ø60</text>
<text x="588" y="482" transform="rotate(-90 588 482)">Ø50</text>
<text x="803" y="482" transform="rotate(-90 803 482)">Ø35</text>
</g>
<g font-size="11.3">
<text x="89" y="598">SPECIFICATION :-</text>
<text x="128" y="621">BORE :- Ø50mm</text>
<text x="129" y="636">STROKE :- 426 mm</text>
<text x="128" y="651">PISTON ROD :-Ø35mm</text>
<text x="128" y="667">MOUNTING :-BOTH END CLEVIS</text>
<text x="128" y="682">MEDIUM :-HYDRAULIC OIL</text>
<text x="128" y="697">DESIGN :-WELDED TYPE.(SINGLE ACTING)</text>
<text x="128" y="711">BOTH END PORT CONNECTION :-3/8&quot; BSP</text>
<text x="129" y="727">WORKING PRESSURE :- 200 BAR.</text>
<text x="129" y="740">OPERATING TEMPERATURE :-20 'C TO 100'C (DEPENDING ON SEAL)</text>
<text x="128" y="756">MAX RECIPROCATING SPEED :-12m/min</text>
<text x="129" y="770">STROKE TOLERANCE :-0 TO +1mm</text>
<text x="129" y="785">CYLINDER COATED WITH ONE COAT OF GRAY PRIMER AND ONE COAT OF</text>
<text x="125" y="800">PAMPAC GRAY PAINT</text>
</g>
<text font-size="10.4" x="690" y="849">If any queries contact : design1@nihva.com</text>
<g font-size="10">
<text x="1065" y="766">Tel : 020 66304033</text>
<text x="1059" y="776">Email:- info@nihva.com</text>
<text x="741" y="784">NAME</text>
<text x="801" y="783">DATE</text>
<text x="1057" y="785">Website:- www.nihva.com</text>
<text x="745" y="799">S.J</text>
<text x="745" y="816">A.K</text>
<text x="745" y="833">V.T</text>
</g>
<g font-size="9">
<text x="690" y="798">DRAWN</text>
<text x="689" y="814">CHECK</text>
<text x="690" y="831">APPRD.</text>
</g>
<text font-size="8.7" x="693" y="738">TITLE</text>
<text font-size="8.4" x="719" y="866">ALL DIMENSION ARE IN mm</text>
<g font-size="7.3">
<text x="699" y="721">This</text>
<text x="720" y="721">drawing</text>
<text x="757" y="721">&amp;</text>
<text x="769" y="721">design</text>
<text x="800" y="721">is</text>
<text x="812" y="721">the</text>
<text x="831" y="721">property</text>
<text x="870" y="721">of</text>
<text x="884" y="721">NIHVA</text>
<text x="912" y="721">TECHNOLOGIES.</text>
<text x="981" y="721">Not</text>
<text x="1000" y="721">to</text>
<text x="1014" y="721">be</text>
<text x="1029" y="721">sold</text>
<text x="1051" y="721">or</text>
<text x="1065" y="721">copied</text>
<text x="1097" y="721">to</text>
<text x="1110" y="721">any</text>
<text x="1130" y="721">other</text>
<text x="1156" y="721">concern.</text>
</g>
</svg>
